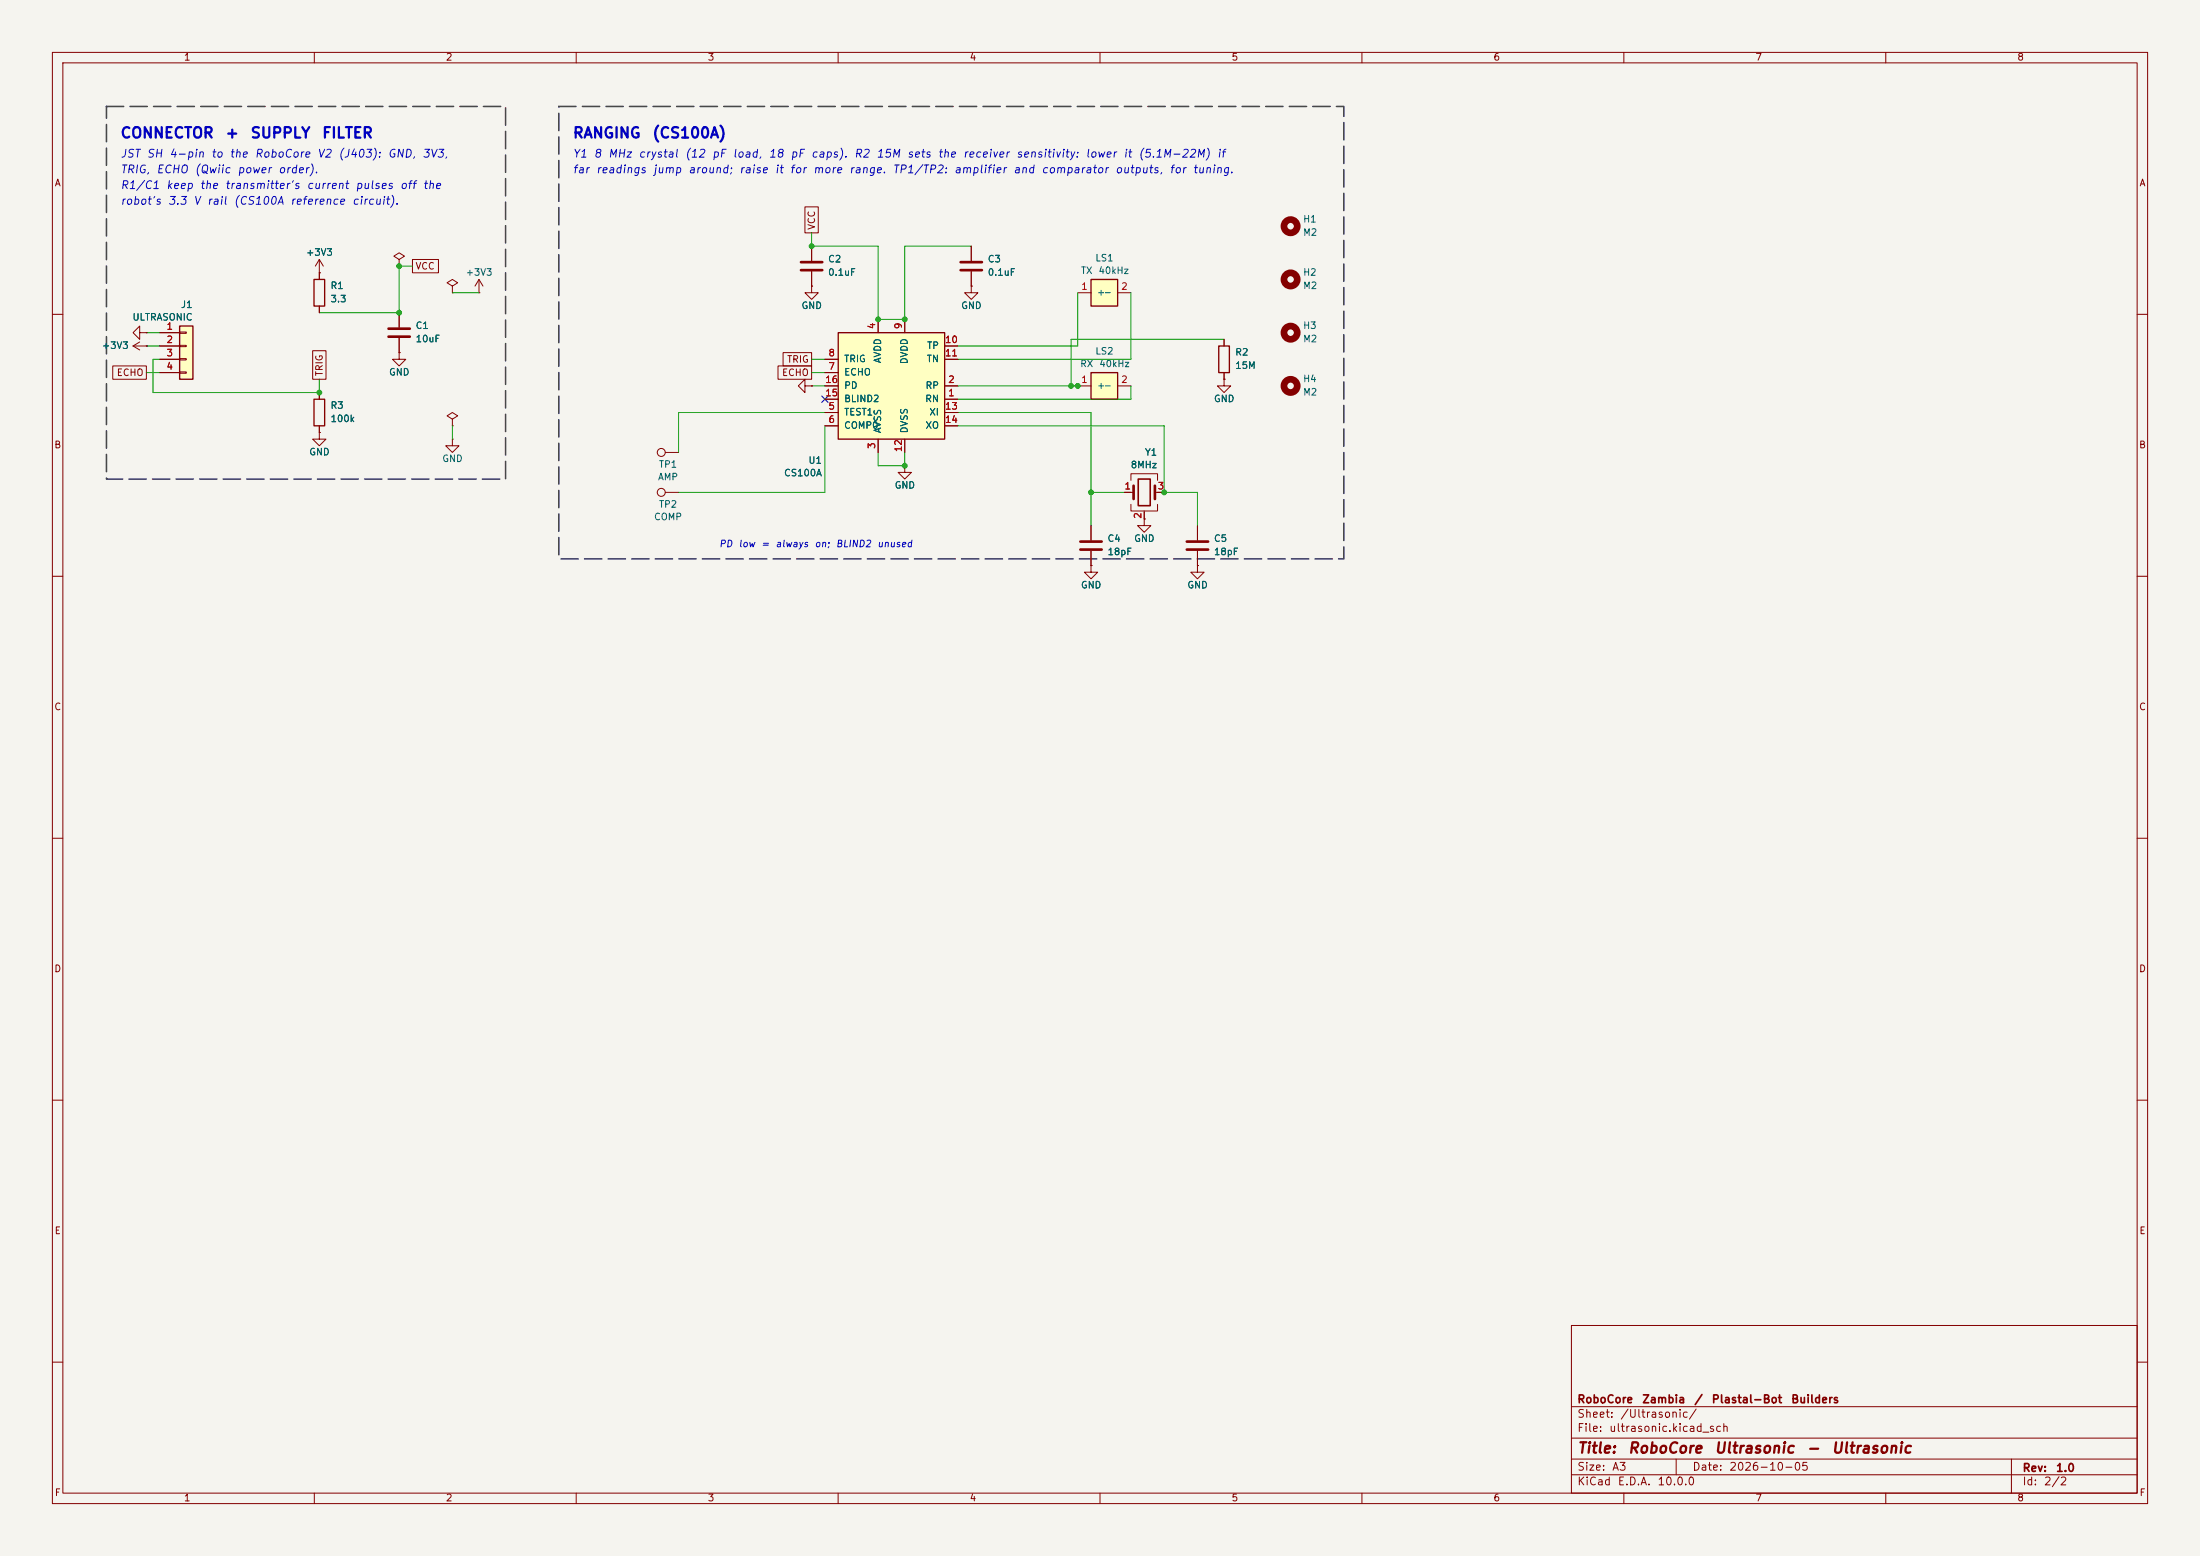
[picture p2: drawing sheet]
<svg xmlns="http://www.w3.org/2000/svg" width="420mm" height="297mm" viewBox="0 0 420 297" stroke-linecap="round" stroke-linejoin="round" font-family="sans-serif">
<path d="M0 0h420v297h-420z" fill="#f5f4ef" stroke="#f5f4ef" stroke-width=".19"/>
<g fill="none" stroke="#840000" stroke-width=".19">
<path d="M10 10h400v277h-400zM12 12h396v273h-396zM60 10v2M110 10v2M160 10v2M210 10v2M260 10v2M310 10v2M360 10v2M185.4 47v2.8M185.4 51.8v2.8M10 60h2"/>
<path d="M25.4 66l1.3 .8M25.4 66h2.5M26.7 65.3l-1.3 .7M27.9 66h.1M233.7 72.4v1.3h1.2l-1.2 1.2-1.3-1.2h1.3M233.7 72.4h.1M408 60h2M10 110h2M408 110h2M10 160h2M408 160h2M10 210h2"/>
<path d="M408 210h2M300 253h108v32h-108zM10 260h2M300 278.5h108M300 274.5h108M300 268.5h108M320 278.5v3M384 278.5v6.5M408 260h2M60 285v2M110 285v2M160 285v2"/>
<path d="M210 285v2M260 285v2M300 281.5h108M310 285v2M360 285v2"/>
</g>
<path d="M183.4 50h4.1M183.4 51.6h4.1" fill="none" stroke="#840000" stroke-width=".51"/>
<g fill="none" stroke="#840000" stroke-width="1.3">
<circle cx="246.4" cy="53.3" r="1.27"/>
<circle cx="246.4" cy="43.2" r="1.27"/>
<circle cx="246.4" cy="73.7" r="1.27"/>
</g>
<path d="M34.3 62.2h2.5v10.2h-2.5z" fill="#ffffc2"/>
<path d="M34.3 62.2h2.5v10.2h-2.5zM59.9 76.2h2.1v5.1h-2.1z" fill="none" stroke="#840000" stroke-width=".25"/>
<g fill="none" stroke="#840000" stroke-width=".19">
<path d="M26.7 63.5v-1.3l-1.3 1.3 1.3 1.3v-1.3h1.2M27.9 63.5h.1M30.5 63.5h3.8M30.5 66h3.8M30.5 68.6h3.8M30.5 71.1h3.8M34.3 63.4h1.3v.2h-1.3zM34.3 65.9h1.3v.3h-1.3zM34.3 68.5h1.3v.2h-1.3zM34.3 71h1.3v.2h-1.3zM61 74.9v1.3M61 82.6v1.2h1.2l-1.2 1.3-1.3-1.3h1.3"/>
<path d="M61 82.6h.1M61 81.3v1.3"/>
</g>
<path d="M208.3 71.1h5.1v5.1h-5.1z" fill="#ffffc2"/>
<path d="M59.9 53.3h2.1v5.1h-2.1zM208.3 71.1h5.1v5.1h-5.1z" fill="none" stroke="#840000" stroke-width=".25"/>
<g fill="none" stroke="#840000" stroke-width=".19">
<path d="M61 52.1h.1M61 49.5l-.8 1.3M61 49.5l.7 1.3M61 49.5v3.8M61 58.4v1.3M76.2 49.5l1-.6-1-.6-1 .6 1 .6v1.3M76.2 50.8h.1M76.2 59.7v2.8M86.4 54.6l1-.6-1-.7-1.1 .7 1.1 .6v1.3M86.4 55.9h.1M91.4 55.9h.1M91.4 53.3l-.7 1.3"/>
<path d="M91.4 53.3l.8 1.3M91.4 53.3v2.6M154.9 54.6v1.3h1.3l-1.3 1.3-1.2-1.3h1.2M154.9 54.6h.1M154.9 47v2.8M154.9 51.8v2.8M76.2 67.3v1.3h1.3l-1.3 1.3-1.3-1.3h1.3M76.2 67.3h.1M76.2 64.5v2.8M153.7 73.7v-1.3l-1.3 1.3 1.3 1.2v-1.2h1.2M154.9 73.7h.1M205.7 73.7h2.6"/>
<path d="M213.4 73.7h2.5M86.4 80l1-.6-1-.7-1.1 .7 1.1 .6v1.3M86.4 81.3h.1M86.4 83.8v1.3h1.2l-1.2 1.3-1.3-1.3h1.3M86.4 83.8h.1M127 94h2.5M127 86.4h2.5M172.7 88.9v1.3h1.3l-1.3 1.2-1.3-1.2h1.3M172.7 88.9h.1M214.6 94h1.8M215.9 91.7v-1.3h5.1v1.3M215.9 96.3v1.2h5.1v-1.2"/>
<path d="M218.4 99.1v1.2h1.3l-1.3 1.3-1.2-1.3h1.2M218.4 99.1h.1M218.4 97.5v1.6M220.5 94h1.7M208.3 108v1.2h1.2l-1.2 1.3-1.3-1.3h1.3M208.3 108h.1M208.3 100.3v2.8M208.3 105.2v2.8M228.6 108v1.2h1.3l-1.3 1.3-1.3-1.3h1.3M228.6 108h.1M228.6 100.3v2.8M228.6 105.2v2.8"/>
<circle cx="126.2" cy="86.4" r=".76"/>
<circle cx="126.2" cy="94" r=".76"/>
</g>
<path d="M152.9 50h4.1M152.9 51.6h4.1M74.2 62.7h4M74.2 64.3h4M216.4 92.7v2.6M220.5 92.7v2.6M206.2 103.4h4.1M206.2 104.9h4.1M226.6 103.4h4M226.6 104.9h4" fill="none" stroke="#840000" stroke-width=".51"/>
<path d="M217.3 91.4h2.3v5.1h-2.3z" fill="none" stroke="#840000" stroke-width=".3"/>
<circle cx="246.4" cy="63.5" r="1.27" fill="none" stroke="#840000" stroke-width="1.3"/>
<path d="M208.3 53.3h5.1v5.1h-5.1z" fill="#ffffc2"/>
<path d="M208.3 53.3h5.1v5.1h-5.1zM232.7 66h2v5.1h-2z" fill="none" stroke="#840000" stroke-width=".25"/>
<path d="M205.7 55.9h2.6M213.4 55.9h2.5M233.7 64.8v1.2M233.7 71.1v1.3" fill="none" stroke="#840000" stroke-width=".19"/>
<path d="M160 63.5h20.3v20.3h-20.3z" fill="#ffffc2"/>
<path d="M160 63.5h20.3v20.3h-20.3z" fill="none" stroke="#840000" stroke-width=".25"/>
<g fill="none" stroke="#840000" stroke-width=".19">
<path d="M153.7 39.5h2.5v5h-2.5zM61 52.1h.1M61 52.1v1.2M61 58.4v1.3M76.2 59.7v2.8M78.7 49.5h5v2.6h-5zM154.9 54.6h.1M154.9 47v2.8M154.9 51.8v2.8M185.4 54.6v1.3h1.3l-1.3 1.3-1.3-1.3h1.3M185.4 54.6h.1M185.4 47v2.8"/>
<path d="M185.4 51.8v2.8M21.5 69.8h6.4v2.6h-6.4zM27.9 66h.1M27.9 63.5h.1M30.5 71.1h3.8M30.5 68.6h3.8M30.5 66h3.8M30.5 63.5h3.8M59.7 66.9h2.5v5.5h-2.5zM61 74.9v1.3M76.2 67.3h.1M76.2 64.5v2.8"/>
<path d="M148.5 69.8h6.4v2.6h-6.4zM149.5 67.3h5.4v2.6h-5.4zM154.9 73.7h.1M157.5 76.2h2.5M157.5 73.7h2.5M157.5 78.7h2.5M157.5 71.1h2.5M157.5 68.6h2.5M167.6 61v2.5M172.7 61v2.5M180.3 76.2h2.6M180.3 73.7h2.6"/>
<path d="M180.3 78.7h2.6M180.3 68.6h2.6M180.3 66h2.6M233.7 72.4h.1M233.7 64.8v1.2M233.7 71.1v1.3M61 82.6h.1M61 81.3v1.3M157.5 81.3h2.5M167.6 83.8v2.6M172.7 88.9h.1M172.7 83.8v2.6"/>
<path d="M180.3 81.3h2.6M214.6 94h1.3M218.4 99.1h.1M218.4 97.8v1.3M221 94h1.2M208.3 108h.1M208.3 100.3v2.8M208.3 105.2v2.8M228.6 108h.1M228.6 100.3v2.8M228.6 105.2v2.8"/>
</g>
<g fill="none" stroke="#009600" stroke-width=".19">
<path d="M78.7 50.8h-2.5v8.9h-15.2M86.4 55.9h5M154.9 44.5v2.5h12.7v14h5.1v-14h12.7M205.7 55.9v10.1h-22.8M215.9 55.9v12.7h-33M27.9 66h2.6M27.9 71.1h2.6M27.9 63.5h2.6M30.5 68.6h-1.3v6.3h31.8v-2.5M154.9 68.6h2.6M154.9 73.7h2.6M154.9 71.1h2.6"/>
<path d="M157.5 78.7h-28v7.7M182.9 78.7h25.4v21.6M182.9 73.7h22.8M215.9 73.7v2.5h-33M233.7 64.8h-29.2v8.9M86.4 81.3v2.5M157.5 81.3v12.7h-28M167.6 86.4v2.5h5.1v-2.5M182.9 81.3h39.3v12.7h6.4v6.3M208.3 94h6.3"/>
</g>
<path d="M156.9 75.6l1.2 1.2M158.1 75.6l-1.2 1.2" fill="none" stroke="#000084" stroke-width=".19"/>
<path d="M20.3 20.3h76.2v71.1h-76.2zM106.7 20.3h149.8v86.4h-149.8z" fill="none" stroke="#484848" stroke-width=".3" stroke-dasharray="3.3 1.2"/>
<g fill="#009600" stroke="#009600" stroke-width=".19">
<circle cx="61" cy="74.9" r=".46"/>
<circle cx="76.2" cy="59.7" r=".46"/>
<circle cx="76.2" cy="50.8" r=".46"/>
<circle cx="172.7" cy="88.9" r=".46"/>
<circle cx="205.7" cy="73.7" r=".46"/>
<circle cx="204.5" cy="73.7" r=".46"/>
<circle cx="208.3" cy="94" r=".46"/>
<circle cx="222.2" cy="94" r=".46"/>
<circle cx="172.7" cy="61" r=".46"/>
<circle cx="167.6" cy="61" r=".46"/>
<circle cx="154.9" cy="47" r=".46"/>
</g>
<g font-size="2" fill="#0000c2">
<text x="22.9" y="26.9">CONNECTOR</text>
<text x="42.9" y="26.9">+</text>
<text x="47.7" y="26.9">SUPPLY</text>
<text x="61.4" y="26.9">FILTER</text>
<text x="109.2" y="26.9">RANGING</text>
<text x="124.4" y="26.9">(CS100A)</text>
</g>
<g font-size="2" fill="#840000">
<text x="301" y="277.9">Title:</text>
<text x="310.6" y="277.9">RoboCore</text>
<text x="327.2" y="277.9">Ultrasonic</text>
<text x="344.7" y="277.9">-</text>
<text x="349.5" y="277.9">Ultrasonic</text>
</g>
<g font-size="1.5" fill="#0000c2">
<text x="22.9" y="33.4">TRIG,</text>
<text x="22.9" y="30.4">JST</text>
<text x="27.9" y="30.4">SH</text>
<text x="29.7" y="33.4">ECHO</text>
<text x="32.2" y="30.4">4-pin</text>
<text x="37" y="33.4">(Qwiic</text>
<text x="40.2" y="30.4">to</text>
<text x="43.7" y="30.4">the</text>
<text x="45.2" y="33.4">power</text>
<text x="48.5" y="30.4">RoboCore</text>
<text x="53" y="33.4">order).</text>
<text x="60.4" y="30.4">V2</text>
<text x="64.5" y="30.4">(J403):</text>
<text x="73.9" y="30.4">GND,</text>
<text x="80.5" y="30.4">3V3,</text>
<text x="109.2" y="30.4">Y1</text>
<text x="109.2" y="33.4">far</text>
<text x="113.2" y="30.4">8</text>
<text x="113.7" y="33.4">readings</text>
<text x="116" y="30.4">MHz</text>
<text x="121.8" y="30.4">crystal</text>
<text x="124.5" y="33.4">jump</text>
<text x="130.6" y="30.4">(12</text>
<text x="131.3" y="33.4">around;</text>
<text x="135.8" y="30.4">pF</text>
<text x="139.7" y="30.4">load,</text>
<text x="141" y="33.4">raise</text>
<text x="146.6" y="30.4">18</text>
<text x="147.8" y="33.4">it</text>
<text x="150.7" y="33.4">for</text>
<text x="150.8" y="30.4">pF</text>
<text x="154.7" y="30.4">caps).</text>
<text x="155.1" y="33.4">more</text>
<text x="162" y="33.4">range.</text>
<text x="162.9" y="30.4">R2</text>
<text x="167.2" y="30.4">15M</text>
<text x="170.3" y="33.4">TP1/TP2:</text>
<text x="173" y="30.4">sets</text>
<text x="178.9" y="30.4">the</text>
<text x="182" y="33.4">amplifier</text>
<text x="183.7" y="30.4">receiver</text>
<text x="193.3" y="33.4">and</text>
<text x="193.9" y="30.4">sensitivity:</text>
<text x="198.7" y="33.4">comparator</text>
<text x="207.1" y="30.4">lower</text>
<text x="212.8" y="33.4">outputs,</text>
<text x="214.3" y="30.4">it</text>
<text x="217.2" y="30.4">(5.1M-22M)</text>
<text x="223.1" y="33.4">for</text>
<text x="227.6" y="33.4">tuning.</text>
<text x="232.2" y="30.4">if</text>
<text x="22.9" y="39.4">robot's</text>
<text x="22.9" y="36.4">R1/C1</text>
<text x="31.6" y="36.4">keep</text>
<text x="31.9" y="39.4">3.3</text>
<text x="36.8" y="39.4">V</text>
<text x="38" y="36.4">the</text>
<text x="39.4" y="39.4">rail</text>
<text x="42.8" y="36.4">transmitter's</text>
<text x="44.5" y="39.4">(CS100A</text>
<text x="55.3" y="39.4">reference</text>
<text x="58.4" y="36.4">current</text>
<text x="67.1" y="39.4">circuit).</text>
<text x="67.7" y="36.4">pulses</text>
<text x="76.2" y="36.4">off</text>
<text x="80.6" y="36.4">the</text>
</g>
<g font-size="1.5" fill="#840000">
<text x="301" y="268.2">RoboCore</text>
<text x="313.4" y="268.2">Zambia</text>
<text x="323.3" y="268.2">/</text>
<text x="326.6" y="268.2">Plastal-Bot</text>
<text x="341.8" y="268.2">Builders</text>
<text x="301" y="273.7">File:</text>
<text x="301" y="271">Sheet:</text>
<text x="307.1" y="273.7">ultrasonic.kicad_sch</text>
<text x="309.2" y="271">/Ultrasonic/</text>
<text x="301" y="281.1">Size:</text>
<text x="307.6" y="281.1">A3</text>
<text x="323" y="281.1">Date:</text>
<text x="330" y="281.1">2026-10-05</text>
<text x="386" y="281.3">Rev:</text>
<text x="392.4" y="281.3">1.0</text>
<text x="301" y="283.9">KiCad</text>
<text x="308.7" y="283.9">E.D.A.</text>
<text x="316.3" y="283.9">10.0.0</text>
<text x="386" y="283.9">Id:</text>
<text x="390.1" y="283.9">2/2</text>
</g>
<g font-size="1.3" fill="#840000">
<text x="35" y="11.9">1</text>
<text x="85" y="11.9">2</text>
<text x="135" y="11.9">3</text>
<text x="185" y="11.9">4</text>
<text x="235" y="11.9">5</text>
<text x="285" y="11.9">6</text>
<text x="335" y="11.9">7</text>
<text x="385" y="11.9">8</text>
<text x="10.3" y="35.9">A</text>
<text x="408.3" y="35.9">A</text>
<text x="155.9" y="44" transform="rotate(-90 155.9 44)">VCC</text>
<text x="79.2" y="51.8">VCC</text>
<text x="61.9" y="71.9" transform="rotate(-90 61.9 71.9)">TRIG</text>
<text x="150.1" y="69.5">TRIG</text>
<text x="22.2" y="72.1">ECHO</text>
<text x="149.2" y="72.1">ECHO</text>
<text x="10.3" y="85.9">B</text>
<text x="408.2" y="85.9">B</text>
<text x="10.3" y="135.9">C</text>
<text x="408.2" y="135.9">C</text>
<text x="10.3" y="185.9">D</text>
<text x="408.2" y="185.9">D</text>
<text x="10.3" y="235.9">E</text>
<text x="408.3" y="235.9">E</text>
<text x="10.3" y="285.9">F</text>
<text x="35" y="286.9">1</text>
<text x="85" y="286.9">2</text>
<text x="135" y="286.9">3</text>
<text x="185" y="286.9">4</text>
<text x="235" y="286.9">5</text>
<text x="285" y="286.9">6</text>
<text x="335" y="286.9">7</text>
<text x="385" y="286.9">8</text>
<text x="408.3" y="285.9">F</text>
</g>
<g font-size="1.3" fill="#006464">
<text x="248.7" y="45.3">M2</text>
<text x="248.7" y="42.8">H1</text>
<text x="58.3" y="49.1">+3V3</text>
<text x="88.8" y="52.9">+3V3</text>
<text x="158" y="50.4">C2</text>
<text x="158" y="52.9">0.1uF</text>
<text x="188.5" y="50.4">C3</text>
<text x="188.5" y="52.9">0.1uF</text>
<text x="206.2" y="52.6">TX</text>
<text x="209" y="50.2">LS1</text>
<text x="209.6" y="52.6">40kHz</text>
<text x="248.7" y="52.9">H2</text>
<text x="34.4" y="59.1">J1</text>
<text x="63" y="55.5">R1</text>
<text x="63" y="58">3.3</text>
<text x="152.9" y="59.3">GND</text>
<text x="183.4" y="59.3">GND</text>
<text x="209.3" y="56.7">+-</text>
<text x="248.7" y="55.5">M2</text>
<text x="25.2" y="61.5">ULTRASONIC</text>
<text x="79.2" y="63.1">C1</text>
<text x="79.2" y="65.6">10uF</text>
<text x="248.7" y="65.6">M2</text>
<text x="248.7" y="63.1">H3</text>
<text x="19.3" y="66.9">+3V3</text>
<text x="74.2" y="72">GND</text>
<text x="161" y="72">ECHO</text>
<text x="161" y="69.4">TRIG</text>
<text x="168.5" y="69.4" transform="rotate(-90 168.5 69.4)">AVDD</text>
<text x="173.6" y="69.6" transform="rotate(-90 173.6 69.6)">DVDD</text>
<text x="176.8" y="69.4">TN</text>
<text x="176.9" y="66.9">TP</text>
<text x="206.1" y="70.4">RX</text>
<text x="209" y="68">LS2</text>
<text x="209.7" y="70.4">40kHz</text>
<text x="235.7" y="68.2">R2</text>
<text x="235.7" y="70.7">15M</text>
<text x="161" y="77.1">BLIND2</text>
<text x="161" y="74.5">PD</text>
<text x="176.5" y="77.1">RN</text>
<text x="176.6" y="74.5">RP</text>
<text x="209.3" y="74.5">+-</text>
<text x="231.6" y="77.1">GND</text>
<text x="248.7" y="75.8">M2</text>
<text x="248.7" y="73.3">H4</text>
<text x="63" y="78.3">R3</text>
<text x="63" y="80.9">100k</text>
<text x="161" y="79.6">TEST1</text>
<text x="161" y="82.1">COMP0</text>
<text x="168.5" y="82.8" transform="rotate(-90 168.5 82.8)">AVSS</text>
<text x="173.6" y="82.8" transform="rotate(-90 173.6 82.8)">DVSS</text>
<text x="176.6" y="82.1">XO</text>
<text x="177.3" y="79.6">XI</text>
<text x="58.9" y="87.2">GND</text>
<text x="84.3" y="88.5">GND</text>
<text x="125.7" y="89.6">TP1</text>
<text x="154.2" y="88.8">U1</text>
<text x="215.7" y="89.7">8MHz</text>
<text x="218.5" y="87.3">Y1</text>
<text x="125.5" y="92">AMP</text>
<text x="149.6" y="91.2">CS100A</text>
<text x="170.7" y="93.6">GND</text>
<text x="124.7" y="99.6">COMP</text>
<text x="125.7" y="97.2">TP2</text>
<text x="211.3" y="103.7">C4</text>
<text x="211.3" y="106.3">18pF</text>
<text x="216.4" y="103.7">GND</text>
<text x="231.6" y="103.7">C5</text>
<text x="231.6" y="106.3">18pF</text>
<text x="206.2" y="112.6">GND</text>
<text x="226.6" y="112.6">GND</text>
</g>
<g font-size="1.3" fill="#a90000">
<text x="206.3" y="55.6">1</text>
<text x="213.9" y="55.6">2</text>
<text x="31.7" y="63.2">1</text>
<text x="31.7" y="65.8">2</text>
<text x="167.4" y="62.9" transform="rotate(-90 167.4 62.9)">4</text>
<text x="172.5" y="62.9" transform="rotate(-90 172.5 62.9)">9</text>
<text x="180.3" y="65.8">10</text>
<text x="31.7" y="68.3">3</text>
<text x="31.7" y="70.9">4</text>
<text x="158" y="70.9">7</text>
<text x="158" y="68.3">8</text>
<text x="180.3" y="68.3">11</text>
<text x="157.4" y="75.9">15</text>
<text x="157.4" y="73.4">16</text>
<text x="180.9" y="75.9">1</text>
<text x="180.9" y="73.4">2</text>
<text x="206.3" y="73.4">1</text>
<text x="213.9" y="73.4">2</text>
<text x="158" y="78.5">5</text>
<text x="158" y="81">6</text>
<text x="180.3" y="78.5">13</text>
<text x="180.3" y="81">14</text>
<text x="167.4" y="85.8" transform="rotate(-90 167.4 85.8)">3</text>
<text x="172.5" y="86.4" transform="rotate(-90 172.5 86.4)">12</text>
<text x="214.6" y="93.7">1</text>
<text x="220.9" y="93.7">3</text>
<text x="218.2" y="99.1" transform="rotate(-90 218.2 99.1)">2</text>
</g>
<g font-size="1.3" fill="#0000c2">
<text x="137.2" y="104.8">PD</text>
<text x="140.9" y="104.8">low</text>
<text x="145.2" y="104.8">=</text>
<text x="147.9" y="104.8">always</text>
<text x="155.4" y="104.8">on;</text>
<text x="159.5" y="104.8">BLIND2</text>
<text x="167.3" y="104.8">unused</text>
</g>
</svg>
